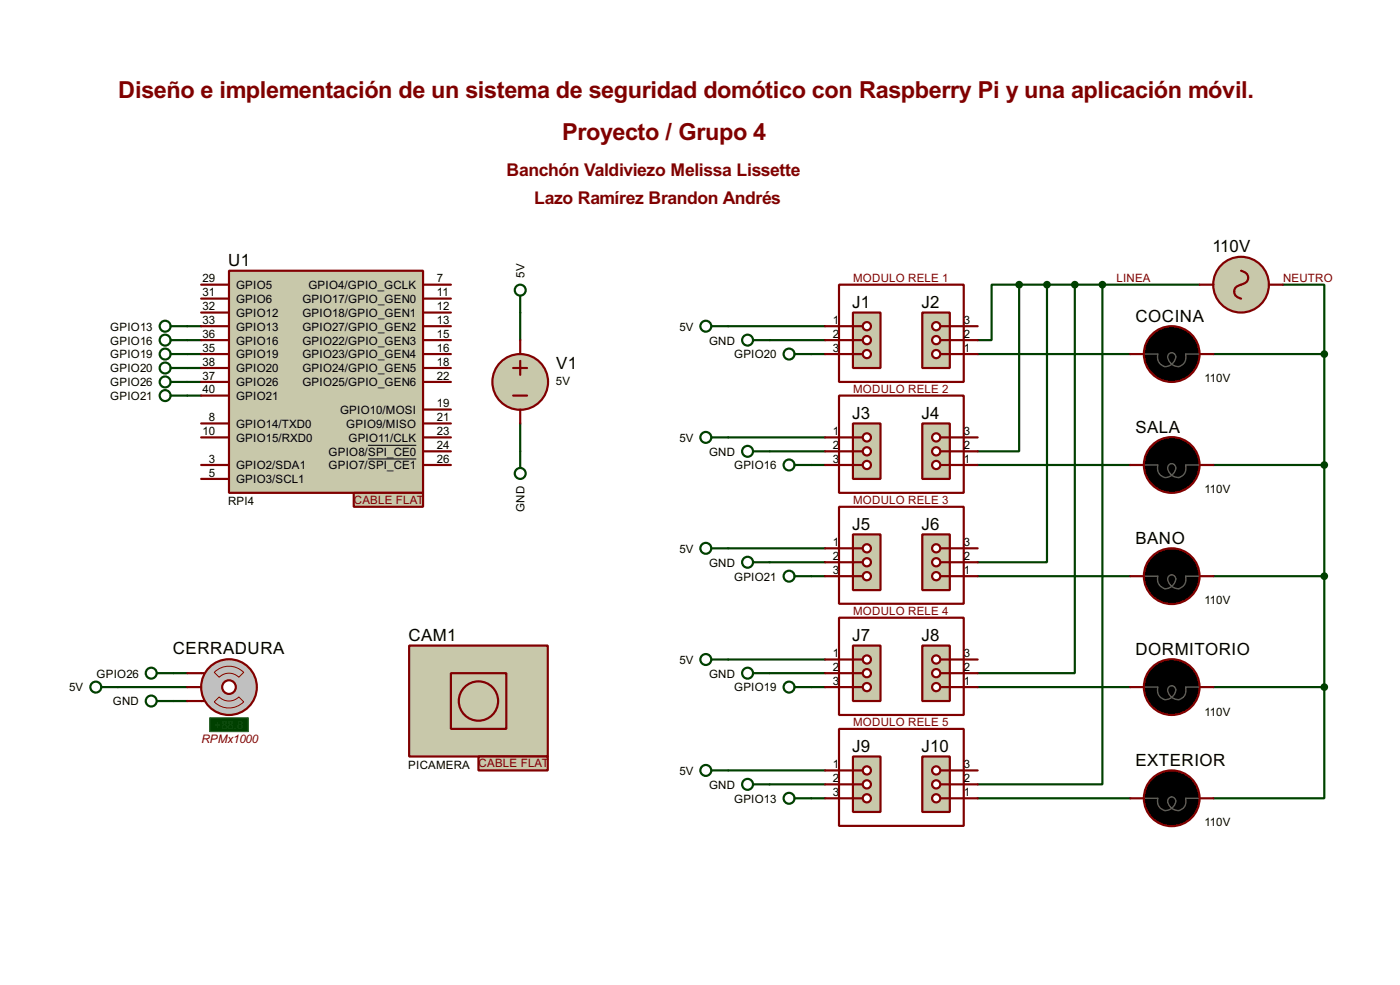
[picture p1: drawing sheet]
<svg xmlns="http://www.w3.org/2000/svg" width="256mm" height="180mm" viewBox="0 0 256 180" stroke-linecap="round" stroke-linejoin="round" font-family="sans-serif">
<g fill="none" stroke="#004000" stroke-width=".4">
<path d="M34.3 59.7h2.6M95.3 57.2v5.1M133.4 59.7h17.8M186.7 52.1h-5v10.2h-2.6M186.7 52.1v30.5h-7.6M186.7 52.1h33.1M191.8 52.1v50.8h-12.7M196.9 52.1v71.1h-17.8M202 52.1v91.5h-22.9M235 52.1h7.6v12.7M34.3 64.8h2.6M34.3 69.9h2.6"/>
<path d="M34.3 62.3h2.6M34.3 67.4h2.6M34.3 72.4h2.6M95.3 77.5v5.1M141 62.3h10.2M148.6 64.8h2.6M179.1 64.8h28M222.3 64.8h20.3M242.6 64.8v61M133.4 80.1h17.8M141 82.6h10.2M148.6 85.1h2.6"/>
<path d="M179.1 85.1h28M222.3 85.1h20.3M133.4 100.4h17.8M141 102.9h10.2M148.6 105.5h2.6M179.1 105.5h28M222.3 105.5h20.3M21.6 125.8h12.7M31.8 123.2h2.5M31.8 128.3h2.5M133.4 120.7h17.8M141 123.2h10.2"/>
<path d="M148.6 125.8h2.6M179.1 125.8h28M222.3 125.8h20.3M242.6 125.8v20.3h-20.3M133.4 141h17.8M141 143.6h10.2M148.6 146.1h2.6M179.1 146.1h28"/>
</g>
<path d="M42 49.6h35.5v40.6h-35.5z" fill="#c8c8aa" stroke="#800000" stroke-width=".4"/>
<g fill="none" stroke="#800000" stroke-width=".4">
<path d="M36.9 52.1h5.1M36.9 54.7h5.1M36.9 59.7h5.1M36.9 57.2h5.1M77.5 52.1h5.1M77.5 54.7h5.1M77.5 59.7h5.1M77.5 57.2h5.1M36.9 62.3h5.1M36.9 77.5h5.1M36.9 64.8h5.1M36.9 69.9h5.1"/>
<path d="M36.9 67.4h5.1M36.9 72.4h5.1M77.5 62.3h5.1M77.5 75h5.1M77.5 77.5h5.1M77.5 64.8h5.1M77.5 69.9h5.1M77.5 67.4h5.1M36.9 85.1h5.1M36.9 87.7h5.1M36.9 80.1h5.1M77.5 85.1h5.1"/>
<path d="M77.5 80.1h5.1M77.5 82.6h5.1"/>
</g>
<path d="M67.4 81.5h8.9M67.4 84h8.9" fill="none" stroke="#000" stroke-width=".18"/>
<g fill="none" stroke="#004000" stroke-width=".4">
<path d="M31.3 59.7h3M31.3 64.8h3M31.3 69.9h3M31.3 62.3h3M31.3 67.4h3M31.3 72.4h3M145.6 64.8h3M145.6 125.8h3M145.6 146.1h3"/>
<circle cx="30.2" cy="59.7" r="1"/>
<circle cx="30.2" cy="64.8" r="1"/>
<circle cx="30.2" cy="72.4" r="1"/>
<circle cx="30.2" cy="62.3" r="1"/>
<circle cx="30.2" cy="67.4" r="1"/>
<circle cx="30.2" cy="69.9" r="1"/>
<circle cx="144.5" cy="64.8" r="1"/>
<circle cx="144.5" cy="125.8" r="1"/>
<circle cx="144.5" cy="146.1" r="1"/>
</g>
<path d="M38.4 131.4h7.1v2.5h-7.1z" fill="#004000" stroke="#0f0" stroke-width=".2"/>
<circle cx="41.9" cy="125.8" r="5.1" fill="#c0c0c0" stroke="#800000" stroke-width=".4"/>
<path d="M39.3 123.1a3.8 3.8 0 0 1 5.4 0l-.9 .9a2.54 2.54 0 0 0-3.6 0zM40.2 127.6a2.54 2.54 0 0 0 3.6 0l.9 .9a3.8 3.8 0 0 1-5.4 0z" fill="none" stroke="#800000" stroke-width=".18"/>
<circle cx="41.9" cy="125.8" r="1.25" fill="#feffff" stroke="#800000" stroke-width=".4"/>
<path d="M34.3 123.2h3.1M34.3 128.3h3.1M34.3 125.8h2.6" fill="none" stroke="#800000" stroke-width=".4"/>
<g fill="none" stroke="#004000" stroke-width=".4">
<path d="M28.8 123.2h3"/>
<circle cx="27.7" cy="123.2" r="1"/>
</g>
<path d="M156.3 57.2h5v10.2h-5z" fill="#c8c8aa" stroke="#800000" stroke-width=".4"/>
<path d="M156.3 59.7h1.7" fill="none" stroke="#800000" stroke-width=".4"/>
<circle cx="158.8" cy="59.7" r=".75" fill="#feffff" stroke="#800000" stroke-width=".4"/>
<path d="M156.3 62.3h1.7" fill="none" stroke="#800000" stroke-width=".4"/>
<circle cx="158.8" cy="62.3" r=".75" fill="#feffff" stroke="#800000" stroke-width=".4"/>
<path d="M156.3 64.8h1.7" fill="none" stroke="#800000" stroke-width=".4"/>
<circle cx="158.8" cy="64.8" r=".75" fill="#feffff" stroke="#800000" stroke-width=".4"/>
<path d="M151.2 59.7h5.1M153.7 52.1h22.9v17.8h-22.9zM151.2 62.3h5.1M151.2 64.8h5.1" fill="none" stroke="#800000" stroke-width=".4"/>
<path d="M169 57.2h5v10.2h-5z" fill="#c8c8aa" stroke="#800000" stroke-width=".4"/>
<path d="M172.3 64.8h1.7" fill="none" stroke="#800000" stroke-width=".4"/>
<circle cx="171.5" cy="64.8" r=".75" fill="#feffff" stroke="#800000" stroke-width=".4"/>
<path d="M172.3 62.3h1.7" fill="none" stroke="#800000" stroke-width=".4"/>
<circle cx="171.5" cy="62.3" r=".75" fill="#feffff" stroke="#800000" stroke-width=".4"/>
<path d="M172.3 59.7h1.7" fill="none" stroke="#800000" stroke-width=".4"/>
<circle cx="171.5" cy="59.7" r=".75" fill="#feffff" stroke="#800000" stroke-width=".4"/>
<path d="M174 59.7h5.1M174 64.8h5.1M174 62.3h5.1" fill="none" stroke="#800000" stroke-width=".4"/>
<circle cx="95.3" cy="69.9" r="5.1" fill="#c8c8aa" stroke="#800000" stroke-width=".4"/>
<path d="M94 67.4h2.6M94 72.4h2.6M95.3 62.3v2.5M95.3 66.1v2.5M95.3 75v2.5M207.1 64.8h2.5M219.8 64.8h2.5" fill="none" stroke="#800000" stroke-width=".4"/>
<circle cx="214.6" cy="64.8" r="5.1" fill="#000" stroke="#800000" stroke-width=".4"/>
<path d="M209.6 64.8h2.5a1.69 1.69 0 0 0 1.2 2.2 1.69 1.69 0 0 0 2-1.4 .76 .76 0 0 0-.6-1 .76 .76 0 0 0-.7 1 1.87 1.87 0 0 0 2.3 1.3 1.76 1.76 0 0 0 .9-2.1h2.6" fill="none" stroke="#606060" stroke-width=".25"/>
<path d="M209.6 68.6l-1.5 1.1M212.1 70.7l-1 1.5M214.7 71.2v1.8M217.2 70.7l1 1.5M219.8 68.6l1.5 1.1" fill="none" stroke="#feffff" stroke-width=".25"/>
<circle cx="227.3" cy="52.1" r="5.1" fill="#c8c8aa" stroke="#800000" stroke-width=".4"/>
<path d="M219.8 52.1h2.5M227.4 49.6a1.28 1.28 0 0 1 1 1.9l-1 .6a1.28 1.28 0 0 0-1.3 1.3 1.28 1.28 0 0 0 1.3 1.3M232.5 52.1h2.5" fill="none" stroke="#800000" stroke-width=".4"/>
<circle cx="242.6" cy="64.8" r=".5" fill="#004000" stroke="#004000" stroke-width=".4"/>
<path d="M156.3 77.5h5v10.2h-5z" fill="#c8c8aa" stroke="#800000" stroke-width=".4"/>
<path d="M156.3 80.1h1.7" fill="none" stroke="#800000" stroke-width=".4"/>
<circle cx="158.8" cy="80.1" r=".75" fill="#feffff" stroke="#800000" stroke-width=".4"/>
<path d="M156.3 82.6h1.7" fill="none" stroke="#800000" stroke-width=".4"/>
<circle cx="158.8" cy="82.6" r=".75" fill="#feffff" stroke="#800000" stroke-width=".4"/>
<path d="M156.3 85.1h1.7" fill="none" stroke="#800000" stroke-width=".4"/>
<circle cx="158.8" cy="85.1" r=".75" fill="#feffff" stroke="#800000" stroke-width=".4"/>
<path d="M153.7 72.4h22.9v17.8h-22.9zM151.2 80.1h5.1M151.2 82.6h5.1M151.2 85.1h5.1" fill="none" stroke="#800000" stroke-width=".4"/>
<path d="M169 77.5h5v10.2h-5z" fill="#c8c8aa" stroke="#800000" stroke-width=".4"/>
<path d="M172.3 85.1h1.7" fill="none" stroke="#800000" stroke-width=".4"/>
<circle cx="171.5" cy="85.1" r=".75" fill="#feffff" stroke="#800000" stroke-width=".4"/>
<path d="M172.3 82.6h1.7" fill="none" stroke="#800000" stroke-width=".4"/>
<circle cx="171.5" cy="82.6" r=".75" fill="#feffff" stroke="#800000" stroke-width=".4"/>
<path d="M172.3 80.1h1.7" fill="none" stroke="#800000" stroke-width=".4"/>
<circle cx="171.5" cy="80.1" r=".75" fill="#feffff" stroke="#800000" stroke-width=".4"/>
<path d="M174 85.1h5.1M174 82.6h5.1M174 80.1h5.1" fill="none" stroke="#800000" stroke-width=".4"/>
<path d="M156.3 97.8h5v10.2h-5z" fill="#c8c8aa" stroke="#800000" stroke-width=".4"/>
<path d="M156.3 100.4h1.7" fill="none" stroke="#800000" stroke-width=".4"/>
<circle cx="158.8" cy="100.4" r=".75" fill="#feffff" stroke="#800000" stroke-width=".4"/>
<path d="M156.3 102.9h1.7" fill="none" stroke="#800000" stroke-width=".4"/>
<circle cx="158.8" cy="102.9" r=".75" fill="#feffff" stroke="#800000" stroke-width=".4"/>
<path d="M156.3 105.5h1.7" fill="none" stroke="#800000" stroke-width=".4"/>
<circle cx="158.8" cy="105.5" r=".75" fill="#feffff" stroke="#800000" stroke-width=".4"/>
<path d="M153.7 92.8h22.9v17.7h-22.9zM151.2 100.4h5.1M151.2 102.9h5.1M151.2 105.5h5.1" fill="none" stroke="#800000" stroke-width=".4"/>
<path d="M169 97.8h5v10.2h-5z" fill="#c8c8aa" stroke="#800000" stroke-width=".4"/>
<path d="M172.3 105.5h1.7" fill="none" stroke="#800000" stroke-width=".4"/>
<circle cx="171.5" cy="105.5" r=".75" fill="#feffff" stroke="#800000" stroke-width=".4"/>
<path d="M172.3 102.9h1.7" fill="none" stroke="#800000" stroke-width=".4"/>
<circle cx="171.5" cy="102.9" r=".75" fill="#feffff" stroke="#800000" stroke-width=".4"/>
<path d="M172.3 100.4h1.7" fill="none" stroke="#800000" stroke-width=".4"/>
<circle cx="171.5" cy="100.4" r=".75" fill="#feffff" stroke="#800000" stroke-width=".4"/>
<path d="M174 105.5h5.1M174 102.9h5.1M174 100.4h5.1" fill="none" stroke="#800000" stroke-width=".4"/>
<path d="M156.3 118.2h5v10.1h-5z" fill="#c8c8aa" stroke="#800000" stroke-width=".4"/>
<path d="M156.3 120.7h1.7" fill="none" stroke="#800000" stroke-width=".4"/>
<circle cx="158.8" cy="120.7" r=".75" fill="#feffff" stroke="#800000" stroke-width=".4"/>
<path d="M156.3 123.2h1.7" fill="none" stroke="#800000" stroke-width=".4"/>
<circle cx="158.8" cy="123.2" r=".75" fill="#feffff" stroke="#800000" stroke-width=".4"/>
<path d="M156.3 125.8h1.7" fill="none" stroke="#800000" stroke-width=".4"/>
<circle cx="158.8" cy="125.8" r=".75" fill="#feffff" stroke="#800000" stroke-width=".4"/>
<path d="M153.7 113.1h22.9v17.8h-22.9zM151.2 120.7h5.1M151.2 123.2h5.1M151.2 125.8h5.1" fill="none" stroke="#800000" stroke-width=".4"/>
<path d="M169 118.2h5v10.1h-5z" fill="#c8c8aa" stroke="#800000" stroke-width=".4"/>
<path d="M172.3 125.8h1.7" fill="none" stroke="#800000" stroke-width=".4"/>
<circle cx="171.5" cy="125.8" r=".75" fill="#feffff" stroke="#800000" stroke-width=".4"/>
<path d="M172.3 123.2h1.7" fill="none" stroke="#800000" stroke-width=".4"/>
<circle cx="171.5" cy="123.2" r=".75" fill="#feffff" stroke="#800000" stroke-width=".4"/>
<path d="M172.3 120.7h1.7" fill="none" stroke="#800000" stroke-width=".4"/>
<circle cx="171.5" cy="120.7" r=".75" fill="#feffff" stroke="#800000" stroke-width=".4"/>
<path d="M174 125.8h5.1M174 123.2h5.1M174 120.7h5.1" fill="none" stroke="#800000" stroke-width=".4"/>
<path d="M156.3 138.5h5v10.1h-5z" fill="#c8c8aa" stroke="#800000" stroke-width=".4"/>
<path d="M156.3 141h1.7" fill="none" stroke="#800000" stroke-width=".4"/>
<circle cx="158.8" cy="141" r=".75" fill="#feffff" stroke="#800000" stroke-width=".4"/>
<path d="M156.3 143.6h1.7" fill="none" stroke="#800000" stroke-width=".4"/>
<circle cx="158.8" cy="143.6" r=".75" fill="#feffff" stroke="#800000" stroke-width=".4"/>
<path d="M156.3 146.1h1.7" fill="none" stroke="#800000" stroke-width=".4"/>
<circle cx="158.8" cy="146.1" r=".75" fill="#feffff" stroke="#800000" stroke-width=".4"/>
<path d="M153.7 133.4h22.9v17.8h-22.9zM151.2 141h5.1M151.2 143.6h5.1M151.2 146.1h5.1" fill="none" stroke="#800000" stroke-width=".4"/>
<path d="M169 138.5h5v10.1h-5z" fill="#c8c8aa" stroke="#800000" stroke-width=".4"/>
<path d="M172.3 146.1h1.7" fill="none" stroke="#800000" stroke-width=".4"/>
<circle cx="171.5" cy="146.1" r=".75" fill="#feffff" stroke="#800000" stroke-width=".4"/>
<path d="M172.3 143.6h1.7" fill="none" stroke="#800000" stroke-width=".4"/>
<circle cx="171.5" cy="143.6" r=".75" fill="#feffff" stroke="#800000" stroke-width=".4"/>
<path d="M172.3 141h1.7" fill="none" stroke="#800000" stroke-width=".4"/>
<circle cx="171.5" cy="141" r=".75" fill="#feffff" stroke="#800000" stroke-width=".4"/>
<path d="M207.1 85.1h2.5M219.8 85.1h2.5M207.1 105.5h2.5M219.8 105.5h2.5M207.1 125.8h2.5M219.8 125.8h2.5M174 146.1h5.1M174 143.6h5.1M174 141h5.1M207.1 146.1h2.5M219.8 146.1h2.5" fill="none" stroke="#800000" stroke-width=".4"/>
<g fill="#000" stroke="#800000" stroke-width=".4">
<circle cx="214.6" cy="85.1" r="5.1"/>
<circle cx="214.6" cy="105.5" r="5.1"/>
<circle cx="214.6" cy="125.8" r="5.1"/>
<circle cx="214.6" cy="146.1" r="5.1"/>
</g>
<path d="M209.6 85.1h2.5a1.69 1.69 0 0 0 1.2 2.2 1.69 1.69 0 0 0 2-1.3 .77 .77 0 0 0-.6-1.1 .77 .77 0 0 0-.7 1.1 1.72 1.72 0 0 0 1.2 1.3 1.72 1.72 0 0 0 1.8-.6l.2-.9v-.7h2.6M209.6 105.5h2.5a1.69 1.69 0 0 0 1.9 2.2 1.86 1.86 0 0 0 1.4-2 .75 .75 0 0 0-1-.4 .75 .75 0 0 0-.4 1 1.85 1.85 0 0 0 2.3 1.3 1.75 1.75 0 0 0 .9-2.1h2.6M209.6 125.8h2.5a1.69 1.69 0 0 0 1.2 2.2 1.69 1.69 0 0 0 2-1.4 .76 .76 0 0 0-.6-1.1 .76 .76 0 0 0-.7 1.1 1.72 1.72 0 0 0 1.2 1.3 1.72 1.72 0 0 0 1.8-.5l.2-1v-.6h2.6M209.6 146.1h2.5a1.68 1.68 0 0 0 1.2 2.2 1.68 1.68 0 0 0 2-1.4 .76 .76 0 0 0-.6-1 .76 .76 0 0 0-.7 1 1.73 1.73 0 0 0 1.2 1.3 1.73 1.73 0 0 0 1.8-.5l.2-.9v-.7h2.6" fill="none" stroke="#606060" stroke-width=".25"/>
<g fill="none" stroke="#feffff" stroke-width=".25">
<path d="M209.6 89l-1.5 1M212.1 91l-1 1.5M214.7 91.5v1.8M217.2 91l1 1.5M219.8 89l1.5 1M209.6 109.3l-1.5 1M212.1 111.3l-1 1.5M214.7 111.8v1.8M217.2 111.3l1 1.5M219.8 109.3l1.5 1M209.6 129.6l-1.5 1M212.1 131.6l-1 1.6"/>
<path d="M214.7 132.1v1.8M217.2 131.6l1 1.6M219.8 129.6l1.5 1M209.6 149.9l-1.5 1M212.1 151.9l-1 1.6M214.7 152.5v1.7M217.2 151.9l1 1.6M219.8 149.9l1.5 1"/>
</g>
<g fill="none" stroke="#004000" stroke-width=".4">
<path d="M95.3 54.2v3M130.4 59.7h3M138 62.3h3M95.3 82.6v3.1M130.4 80.1h3M138 82.6h3M145.6 85.1h3M130.4 100.4h3M138 102.9h3M145.6 105.5h3M18.6 125.8h3M28.8 128.3h3"/>
<path d="M130.4 120.7h3M138 123.2h3M130.4 141h3M138 143.6h3"/>
<circle cx="95.3" cy="53.1" r="1"/>
<circle cx="129.3" cy="59.7" r="1"/>
<circle cx="136.9" cy="62.3" r="1"/>
<circle cx="95.3" cy="86.7" r="1"/>
<circle cx="129.3" cy="80.1" r="1"/>
<circle cx="136.9" cy="82.6" r="1"/>
<circle cx="144.5" cy="85.1" r="1"/>
<circle cx="129.3" cy="100.4" r="1"/>
<circle cx="136.9" cy="102.9" r="1"/>
<circle cx="144.5" cy="105.5" r="1"/>
<circle cx="17.5" cy="125.8" r="1"/>
<circle cx="27.7" cy="128.3" r="1"/>
<circle cx="129.3" cy="120.7" r="1"/>
<circle cx="136.9" cy="123.2" r="1"/>
<circle cx="129.3" cy="141" r="1"/>
<circle cx="136.9" cy="143.6" r="1"/>
</g>
<g fill="#004000" stroke="#004000" stroke-width=".4">
<circle cx="242.6" cy="85.1" r=".5"/>
<circle cx="242.6" cy="105.5" r=".5"/>
<circle cx="242.6" cy="125.8" r=".5"/>
<circle cx="186.7" cy="52.1" r=".5"/>
<circle cx="191.8" cy="52.1" r=".5"/>
<circle cx="196.9" cy="52.1" r=".5"/>
<circle cx="201.9" cy="52.1" r=".5"/>
</g>
<path d="M75 118.2h25.4v20.3h-25.4z" fill="#c8c8aa" stroke="#800000" stroke-width=".4"/>
<g fill="none" stroke="#800000" stroke-width=".4">
<path d="M82.6 123.2h10.2v10.2h-10.2z"/>
<circle cx="87.6" cy="128.3" r="3.6"/>
</g>
<g fill="#c8c8aa" stroke="#800000" stroke-width=".4">
<path d="M87.7 138.5h12.7v2.5h-12.7z"/>
<path d="M64.8 90.2h12.7v2.6h-12.7z"/>
</g>
<g font-size="4.8" fill="#800000">
<text x="21.7" y="18">Diseño e implementación de un sistema de seguridad domótico con Raspberry Pi y una aplicación móvil.</text>
<text x="103" y="25.6">Proyecto / Grupo 4</text>
</g>
<g font-size="3.6" fill="#800000">
<text x="92.8" y="32.2">Banchón Valdiviezo Melissa Lissette</text>
<text x="97.9" y="37.2">Lazo Ramírez Brandon Andrés</text>
</g>
<g font-size="3.5">
<text x="222.1" y="46.2">110V</text>
<text x="41.8" y="48.7">U1</text>
<text x="156.1" y="56.4">J1</text>
<text x="168.8" y="56.4">J2</text>
<text x="208" y="58.9">COCINA</text>
<text x="101.9" y="67.5">V1</text>
<text x="156.1" y="76.7">J3</text>
<text x="168.8" y="76.7">J4</text>
<text x="208" y="79.3">SALA</text>
<text x="156.1" y="97">J5</text>
<text x="168.8" y="97">J6</text>
<text x="208" y="99.6">BANO</text>
<text x="31.7" y="119.8">CERRADURA</text>
<text x="74.8" y="117.4">CAM1</text>
<text x="156.1" y="117.4">J7</text>
<text x="168.8" y="117.4">J8</text>
<text x="208" y="119.9">DORMITORIO</text>
<text x="156.1" y="137.7">J9</text>
<text x="168.8" y="137.7">J10</text>
<text x="208" y="140.2">EXTERIOR</text>
</g>
<g font-size="2.4">
<text x="37.1" y="51.7">29</text>
<text x="43.2" y="52.9">GPIO5</text>
<text x="56.5" y="52.9">GPIO4/GPIO_GCLK</text>
<text x="80.1" y="51.7">7</text>
<text x="96.1" y="50.9" transform="rotate(-90 96.1 50.9)">5V</text>
<text x="37.1" y="54.3">31</text>
<text x="37.1" y="59.3">33</text>
<text x="37.1" y="56.8">32</text>
<text x="43.2" y="55.4">GPIO6</text>
<text x="43.2" y="58">GPIO12</text>
<text x="55.4" y="55.4">GPIO17/GPIO_GEN0</text>
<text x="55.4" y="58">GPIO18/GPIO_GEN1</text>
<text x="80.1" y="54.3">11</text>
<text x="80.1" y="59.3">13</text>
<text x="80.1" y="56.8">12</text>
<text x="152.6" y="59.3">1</text>
<text x="176.6" y="59.3">3</text>
<text x="20.2" y="60.5">GPIO13</text>
<text x="20.2" y="65.6">GPIO19</text>
<text x="20.2" y="63.1">GPIO16</text>
<text x="37.1" y="64.4">35</text>
<text x="37.1" y="61.9">36</text>
<text x="43.2" y="60.5">GPIO13</text>
<text x="43.2" y="65.6">GPIO19</text>
<text x="43.2" y="63.1">GPIO16</text>
<text x="55.4" y="60.5">GPIO27/GPIO_GEN2</text>
<text x="55.4" y="63.1">GPIO22/GPIO_GEN3</text>
<text x="55.4" y="65.6">GPIO23/GPIO_GEN4</text>
<text x="80.1" y="61.9">15</text>
<text x="80.1" y="64.4">16</text>
<text x="124.5" y="60.5">5V</text>
<text x="129.9" y="63.1">GND</text>
<text x="134.5" y="65.6">GPIO20</text>
<text x="152.6" y="61.9">2</text>
<text x="152.6" y="64.4">3</text>
<text x="176.6" y="64.4">1</text>
<text x="176.6" y="61.9">2</text>
<text x="20.2" y="70.7">GPIO26</text>
<text x="20.2" y="68.1">GPIO20</text>
<text x="37.1" y="69.5">37</text>
<text x="37.1" y="67">38</text>
<text x="37.1" y="72">40</text>
<text x="43.2" y="70.7">GPIO26</text>
<text x="43.2" y="68.1">GPIO20</text>
<text x="55.4" y="68.1">GPIO24/GPIO_GEN5</text>
<text x="55.4" y="70.7">GPIO25/GPIO_GEN6</text>
<text x="80.1" y="67">18</text>
<text x="80.1" y="69.5">22</text>
<text x="101.9" y="70.4">5V</text>
<text x="220.7" y="70">110V</text>
<text x="20.2" y="73.2">GPIO21</text>
<text x="38.3" y="77.1">8</text>
<text x="43.2" y="73.2">GPIO21</text>
<text x="62.3" y="75.8">GPIO10/MOSI</text>
<text x="80.1" y="74.6">19</text>
<text x="80.1" y="77.1">21</text>
<text x="37.1" y="79.7">10</text>
<text x="43.2" y="80.8">GPIO15/RXD0</text>
<text x="43.2" y="78.3">GPIO14/TXD0</text>
<text x="60.2" y="83.4">GPIO8/SPI_CE0</text>
<text x="63.4" y="78.3">GPIO9/MISO</text>
<text x="63.8" y="80.8">GPIO11/CLK</text>
<text x="80.1" y="79.7">23</text>
<text x="80.1" y="82.2">24</text>
<text x="124.5" y="80.8">5V</text>
<text x="129.9" y="83.4">GND</text>
<text x="152.6" y="79.7">1</text>
<text x="152.6" y="82.2">2</text>
<text x="176.6" y="82.2">2</text>
<text x="176.6" y="79.7">3</text>
<text x="38.3" y="84.7">3</text>
<text x="38.3" y="87.3">5</text>
<text x="43.2" y="85.9">GPIO2/SDA1</text>
<text x="43.2" y="88.5">GPIO3/SCL1</text>
<text x="60.2" y="85.9">GPIO7/SPI_CE1</text>
<text x="80.1" y="84.7">26</text>
<text x="134.5" y="85.9">GPIO16</text>
<text x="152.6" y="84.7">3</text>
<text x="176.6" y="84.7">1</text>
<text x="41.8" y="92.4">RPI4</text>
<text x="96.1" y="93.7" transform="rotate(-90 96.1 93.7)">GND</text>
<text x="220.7" y="90.3">110V</text>
<text x="124.5" y="101.2">5V</text>
<text x="152.6" y="100">1</text>
<text x="176.6" y="100">3</text>
<text x="129.9" y="103.7">GND</text>
<text x="134.5" y="106.3">GPIO21</text>
<text x="152.6" y="102.5">2</text>
<text x="152.6" y="105.1">3</text>
<text x="176.6" y="105.1">1</text>
<text x="176.6" y="102.5">2</text>
<text x="220.7" y="110.6">110V</text>
<text x="17.7" y="124">GPIO26</text>
<text x="124.5" y="121.5">5V</text>
<text x="129.9" y="124">GND</text>
<text x="152.6" y="120.3">1</text>
<text x="152.6" y="122.8">2</text>
<text x="152.6" y="125.4">3</text>
<text x="176.6" y="125.4">1</text>
<text x="176.6" y="122.8">2</text>
<text x="176.6" y="120.3">3</text>
<text x="12.7" y="126.6">5V</text>
<text x="20.7" y="129.1">GND</text>
<text x="134.5" y="126.6">GPIO19</text>
<text x="220.7" y="131">110V</text>
<text x="74.8" y="140.7">PICAMERA</text>
<text x="124.5" y="141.8">5V</text>
<text x="152.6" y="140.6">1</text>
<text x="152.6" y="143.2">2</text>
<text x="176.6" y="143.2">2</text>
<text x="176.6" y="140.6">3</text>
<text x="129.9" y="144.4">GND</text>
<text x="134.5" y="146.9">GPIO13</text>
<text x="152.6" y="145.7">3</text>
<text x="176.6" y="145.7">1</text>
<text x="220.7" y="151.3">110V</text>
</g>
<g font-size="2.4" fill="#800000">
<text x="156.3" y="51.5">MODULO RELE 1</text>
<text x="204.5" y="51.5">LINEA</text>
<text x="235" y="51.5">NEUTRO</text>
<text x="156.3" y="71.9">MODULO RELE 2</text>
<text x="64.8" y="92.2">CABLE FLAT</text>
<text x="156.3" y="92.2">MODULO RELE 3</text>
<text x="156.3" y="112.5">MODULO RELE 4</text>
<text x="36.9" y="135.9">RPMx1000</text>
<text x="156.3" y="132.9">MODULO RELE 5</text>
<text x="87.7" y="140.5">CABLE FLAT</text>
</g>
<text font-size="2.4" fill="#008000" x="39.3" y="133.4">+88.8</text>
</svg>
